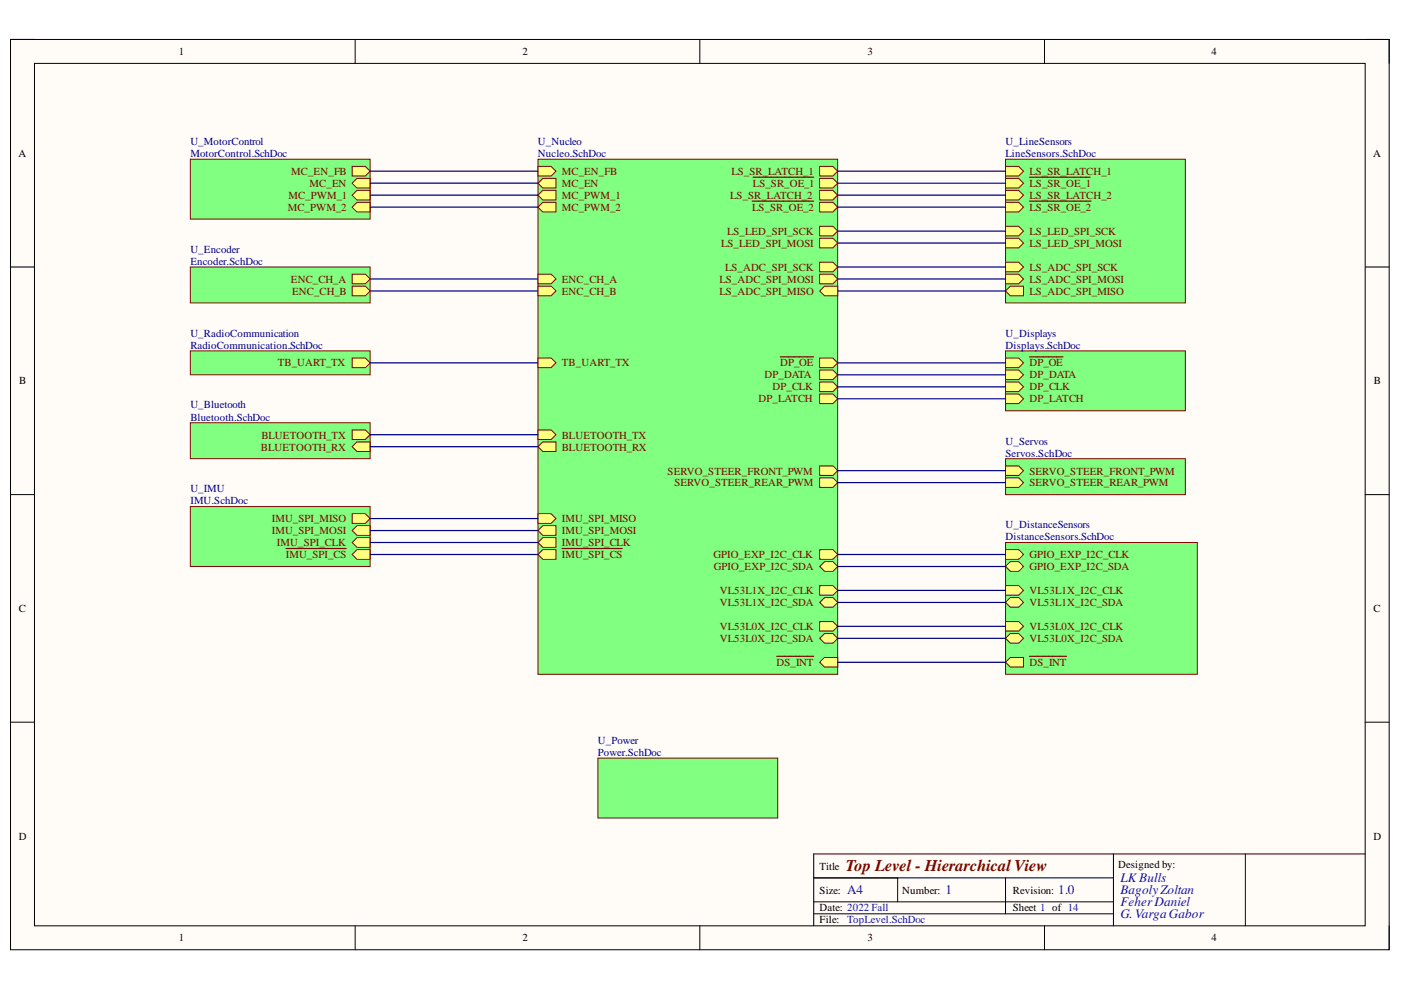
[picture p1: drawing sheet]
<svg xmlns="http://www.w3.org/2000/svg" width="297mm" height="210mm" viewBox="0 0 297 210" stroke-linecap="round" stroke-linejoin="round" font-family="sans-serif">
<path d="M2.2 8.4h292.3v193h-292.3z" fill-rule="evenodd" fill="#fffcf8"/>
<path d="M2.2 8.4h292.3v193h-292.3z" fill="none" stroke="#000" stroke-width=".21"/>
<path d="M7.3 13.4h282.1v182.9h-282.1z" fill-rule="evenodd" fill="#fffcf8"/>
<g fill="none" stroke="#000" stroke-width=".21">
<path d="M2.2 8.4h5.1M7.3 13.4h282.1v182.9h-282.1zM75.3 8.4v5M148.4 8.4v5M221.5 8.4v5M289.4 8.4h5.1v5M2.2 56.6h5.1M289.4 56.6h5.1M2.2 104.9h5.1M289.4 104.9h5.1M2.2 153.1h5.1M289.4 153.1h5.1"/>
<path d="M75.3 196.3v5.1M148.4 196.3v5.1M172.5 193.8h63.6M172.5 191.2h63.6M172.5 186.1h63.6M190.3 186.1v5.1M213.2 186.1v7.7M221.5 196.3v5.1M236.1 181.1v15.2M264 181.1v15.2M289.4 181.1h-116.9v15.2M294.5 196.3v5.1"/>
</g>
<path d="M114.1 33.8h63.5v109.2h-63.5z" fill-rule="evenodd" fill="#80ff80"/>
<path d="M114.1 33.8h63.5v109.2h-63.5z" fill="none" stroke="#800000" stroke-width=".21"/>
<path d="M173.8 35.3h2.8l1 1-1 1h-2.8z" fill-rule="evenodd" fill="#ffff80"/>
<path d="M173.8 35.3h2.8l1 1-1 1h-2.8z" fill="none" stroke="#800000" stroke-width=".21"/>
<path d="M173.8 40.4h2.8l1 1-1 1h-2.8z" fill-rule="evenodd" fill="#ffff80"/>
<path d="M173.8 40.4h2.8l1 1-1 1h-2.8z" fill="none" stroke="#800000" stroke-width=".21"/>
<path d="M173.8 78.5h2.8l1 1-1 1h-2.8z" fill-rule="evenodd" fill="#ffff80"/>
<path d="M173.8 78.5h2.8l1 1-1 1h-2.8z" fill="none" stroke="#800000" stroke-width=".21"/>
<path d="M173.8 81h2.8l1 1-1 1h-2.8z" fill-rule="evenodd" fill="#ffff80"/>
<path d="M173.8 81h2.8l1 1-1 1h-2.8z" fill="none" stroke="#800000" stroke-width=".21"/>
<path d="M173.8 83.5h2.8l1 1.1-1 1h-2.8z" fill-rule="evenodd" fill="#ffff80"/>
<path d="M173.8 83.5h2.8l1 1.1-1 1h-2.8z" fill="none" stroke="#800000" stroke-width=".21"/>
<path d="M114.1 75.9h2.8l1 1-1 1.1h-2.8z" fill-rule="evenodd" fill="#ffff80"/>
<path d="M114.1 75.9h2.8l1 1-1 1.1h-2.8z" fill="none" stroke="#800000" stroke-width=".21"/>
<path d="M114.1 60.7h2.8l1 1-1 1h-2.8z" fill-rule="evenodd" fill="#ffff80"/>
<path d="M114.1 60.7h2.8l1 1-1 1h-2.8z" fill="none" stroke="#800000" stroke-width=".21"/>
<path d="M114.1 58.1h2.8l1 1.1-1 1h-2.8z" fill-rule="evenodd" fill="#ffff80"/>
<path d="M114.1 58.1h2.8l1 1.1-1 1h-2.8z" fill="none" stroke="#800000" stroke-width=".21"/>
<path d="M114.1 35.3h2.8l1 1-1 1h-2.8z" fill-rule="evenodd" fill="#ffff80"/>
<path d="M114.1 35.3h2.8l1 1-1 1h-2.8z" fill="none" stroke="#800000" stroke-width=".21"/>
<path d="M114.1 38.8l1-1h2.8v2.1h-2.8z" fill-rule="evenodd" fill="#ffff80"/>
<path d="M114.1 38.8l1-1h2.8v2.1h-2.8z" fill="none" stroke="#800000" stroke-width=".21"/>
<path d="M115.1 40.4h2.8v2h-2.8l-1-1z" fill-rule="evenodd" fill="#ffff80"/>
<path d="M115.1 40.4h2.8v2h-2.8l-1-1z" fill="none" stroke="#800000" stroke-width=".21"/>
<path d="M114.1 43.9l1-1h2.8v2h-2.8z" fill-rule="evenodd" fill="#ffff80"/>
<path d="M114.1 43.9l1-1h2.8v2h-2.8z" fill="none" stroke="#800000" stroke-width=".21"/>
<path d="M173.8 98.8h2.8l1 1-1 1h-2.8z" fill-rule="evenodd" fill="#ffff80"/>
<path d="M173.8 98.8h2.8l1 1-1 1h-2.8z" fill="none" stroke="#800000" stroke-width=".21"/>
<path d="M173.8 101.3h2.8l1 1-1 1h-2.8z" fill-rule="evenodd" fill="#ffff80"/>
<path d="M173.8 101.3h2.8l1 1-1 1h-2.8z" fill="none" stroke="#800000" stroke-width=".21"/>
<path d="M114.1 91.2h2.8l1 1-1 1h-2.8z" fill-rule="evenodd" fill="#ffff80"/>
<path d="M114.1 91.2h2.8l1 1-1 1h-2.8z" fill="none" stroke="#800000" stroke-width=".21"/>
<path d="M114.1 94.7l1-1h2.8v2h-2.8z" fill-rule="evenodd" fill="#ffff80"/>
<path d="M114.1 94.7l1-1h2.8v2h-2.8z" fill="none" stroke="#800000" stroke-width=".21"/>
<path d="M114.1 108.9h2.8l1 1-1 1.1h-2.8z" fill-rule="evenodd" fill="#ffff80"/>
<path d="M114.1 108.9h2.8l1 1-1 1.1h-2.8z" fill="none" stroke="#800000" stroke-width=".21"/>
<path d="M115.1 111.5h2.8v2h-2.8l-1-1z" fill-rule="evenodd" fill="#ffff80"/>
<path d="M115.1 111.5h2.8v2h-2.8l-1-1z" fill="none" stroke="#800000" stroke-width=".21"/>
<path d="M114.1 115l1-1h2.8v2h-2.8z" fill-rule="evenodd" fill="#ffff80"/>
<path d="M114.1 115l1-1h2.8v2h-2.8z" fill="none" stroke="#800000" stroke-width=".21"/>
<path d="M173.8 50.5h2.8l1 1-1 1.1h-2.8z" fill-rule="evenodd" fill="#ffff80"/>
<path d="M173.8 50.5h2.8l1 1-1 1.1h-2.8z" fill="none" stroke="#800000" stroke-width=".21"/>
<path d="M173.8 48h2.8l1 1-1 1h-2.8z" fill-rule="evenodd" fill="#ffff80"/>
<path d="M173.8 48h2.8l1 1-1 1h-2.8z" fill="none" stroke="#800000" stroke-width=".21"/>
<path d="M173.8 58.1h2.8l1 1.1-1 1h-2.8z" fill-rule="evenodd" fill="#ffff80"/>
<path d="M173.8 58.1h2.8l1 1.1-1 1h-2.8z" fill="none" stroke="#800000" stroke-width=".21"/>
<path d="M173.8 61.7l1-1h2.8v2h-2.8z" fill-rule="evenodd" fill="#ffff80"/>
<path d="M173.8 61.7l1-1h2.8v2h-2.8z" fill="none" stroke="#800000" stroke-width=".21"/>
<path d="M173.8 55.6h2.8l1 1-1 1h-2.8z" fill-rule="evenodd" fill="#ffff80"/>
<path d="M173.8 55.6h2.8l1 1-1 1h-2.8z" fill="none" stroke="#800000" stroke-width=".21"/>
<path d="M114.1 117.6l1-1h2.8v2h-2.8z" fill-rule="evenodd" fill="#ffff80"/>
<path d="M114.1 117.6l1-1h2.8v2h-2.8z" fill="none" stroke="#800000" stroke-width=".21"/>
<path d="M119.1 116.3h12.8" fill="none" stroke="#800000" stroke-width=".25"/>
<path d="M173.8 75.9h2.8l1 1-1 1.1h-2.8z" fill-rule="evenodd" fill="#ffff80"/>
<path d="M173.8 75.9h2.8l1 1-1 1.1h-2.8z" fill="none" stroke="#800000" stroke-width=".21"/>
<path d="M165.4 75.7h7.1" fill="none" stroke="#800000" stroke-width=".25"/>
<path d="M173.8 37.8h2.8l1 1-1 1.1h-2.8z" fill-rule="evenodd" fill="#ffff80"/>
<path d="M173.8 37.8h2.8l1 1-1 1.1h-2.8z" fill="none" stroke="#800000" stroke-width=".21"/>
<path d="M159.7 37.6h12.8" fill="none" stroke="#800000" stroke-width=".25"/>
<path d="M173.8 42.9h2.8l1 1-1 1h-2.8z" fill-rule="evenodd" fill="#ffff80"/>
<path d="M173.8 42.9h2.8l1 1-1 1h-2.8z" fill="none" stroke="#800000" stroke-width=".21"/>
<path d="M159.5 42.6h13" fill="none" stroke="#800000" stroke-width=".25"/>
<path d="M173.8 140.4l1-1h2.8v2h-2.8z" fill-rule="evenodd" fill="#ffff80"/>
<path d="M173.8 140.4l1-1h2.8v2h-2.8z" fill="none" stroke="#800000" stroke-width=".21"/>
<path d="M164.7 139.2h7.8" fill="none" stroke="#800000" stroke-width=".25"/>
<path d="M173.8 124.2h2.8l1 1-1 1h-2.8z" fill-rule="evenodd" fill="#ffff80"/>
<path d="M173.8 124.2h2.8l1 1-1 1h-2.8z" fill="none" stroke="#800000" stroke-width=".21"/>
<path d="M174.8 126.7h1.8l1 1-1 1h-1.8l-1-1z" fill-rule="evenodd" fill="#ffff80"/>
<path d="M174.8 126.7h1.8l1 1-1 1h-1.8l-1-1z" fill="none" stroke="#800000" stroke-width=".21"/>
<path d="M173.8 131.8h2.8l1 1-1 1h-2.8z" fill-rule="evenodd" fill="#ffff80"/>
<path d="M173.8 131.8h2.8l1 1-1 1h-2.8z" fill="none" stroke="#800000" stroke-width=".21"/>
<path d="M173.8 135.3l1-1h1.8l1 1-1 1.1h-1.8z" fill-rule="evenodd" fill="#ffff80"/>
<path d="M173.8 135.3l1-1h1.8l1 1-1 1.1h-1.8z" fill="none" stroke="#800000" stroke-width=".21"/>
<path d="M173.8 116.6h2.8l1 1-1 1h-2.8z" fill-rule="evenodd" fill="#ffff80"/>
<path d="M173.8 116.6h2.8l1 1-1 1h-2.8z" fill="none" stroke="#800000" stroke-width=".21"/>
<path d="M174.8 119.1h1.8l1 1-1 1h-1.8l-1-1z" fill-rule="evenodd" fill="#ffff80"/>
<path d="M174.8 119.1h1.8l1 1-1 1h-1.8l-1-1z" fill="none" stroke="#800000" stroke-width=".21"/>
<path d="M213.2 33.8h38.1v30.4h-38.1z" fill-rule="evenodd" fill="#80ff80"/>
<path d="M213.2 33.8h38.1v30.4h-38.1z" fill="none" stroke="#800000" stroke-width=".21"/>
<path d="M213.2 50.5h2.8l1 1-1 1.1h-2.8z" fill-rule="evenodd" fill="#ffff80"/>
<path d="M213.2 50.5h2.8l1 1-1 1.1h-2.8z" fill="none" stroke="#800000" stroke-width=".21"/>
<path d="M213.2 37.8h2.8l1 1-1 1.1h-2.8z" fill-rule="evenodd" fill="#ffff80"/>
<path d="M213.2 37.8h2.8l1 1-1 1.1h-2.8z" fill="none" stroke="#800000" stroke-width=".21"/>
<path d="M218.3 37.6h12.8" fill="none" stroke="#800000" stroke-width=".25"/>
<path d="M213.2 35.3h2.8l1 1-1 1h-2.8z" fill-rule="evenodd" fill="#ffff80"/>
<path d="M213.2 35.3h2.8l1 1-1 1h-2.8z" fill="none" stroke="#800000" stroke-width=".21"/>
<path d="M213.2 48h2.8l1 1-1 1h-2.8z" fill-rule="evenodd" fill="#ffff80"/>
<path d="M213.2 48h2.8l1 1-1 1h-2.8z" fill="none" stroke="#800000" stroke-width=".21"/>
<path d="M213.2 40.4h2.8l1 1-1 1h-2.8z" fill-rule="evenodd" fill="#ffff80"/>
<path d="M213.2 40.4h2.8l1 1-1 1h-2.8z" fill="none" stroke="#800000" stroke-width=".21"/>
<path d="M213.2 58.1h2.8l1 1.1-1 1h-2.8z" fill-rule="evenodd" fill="#ffff80"/>
<path d="M213.2 58.1h2.8l1 1.1-1 1h-2.8z" fill="none" stroke="#800000" stroke-width=".21"/>
<path d="M213.2 61.7l1-1h2.8v2h-2.8z" fill-rule="evenodd" fill="#ffff80"/>
<path d="M213.2 61.7l1-1h2.8v2h-2.8z" fill="none" stroke="#800000" stroke-width=".21"/>
<path d="M213.2 55.6h2.8l1 1-1 1h-2.8z" fill-rule="evenodd" fill="#ffff80"/>
<path d="M213.2 55.6h2.8l1 1-1 1h-2.8z" fill="none" stroke="#800000" stroke-width=".21"/>
<path d="M213.2 42.9h2.8l1 1-1 1h-2.8z" fill-rule="evenodd" fill="#ffff80"/>
<path d="M213.2 42.9h2.8l1 1-1 1h-2.8z" fill="none" stroke="#800000" stroke-width=".21"/>
<path d="M218.3 42.6h13" fill="none" stroke="#800000" stroke-width=".25"/>
<path d="M213.2 74.4h38.1v12.7h-38.1z" fill-rule="evenodd" fill="#80ff80"/>
<path d="M213.2 74.4h38.1v12.7h-38.1z" fill="none" stroke="#800000" stroke-width=".21"/>
<path d="M213.2 75.9h2.8l1 1-1 1.1h-2.8z" fill-rule="evenodd" fill="#ffff80"/>
<path d="M213.2 75.9h2.8l1 1-1 1.1h-2.8z" fill="none" stroke="#800000" stroke-width=".21"/>
<path d="M218.3 75.7h7.1" fill="none" stroke="#800000" stroke-width=".25"/>
<path d="M213.2 78.5h2.8l1 1-1 1h-2.8z" fill-rule="evenodd" fill="#ffff80"/>
<path d="M213.2 78.5h2.8l1 1-1 1h-2.8z" fill="none" stroke="#800000" stroke-width=".21"/>
<path d="M213.2 81h2.8l1 1-1 1h-2.8z" fill-rule="evenodd" fill="#ffff80"/>
<path d="M213.2 81h2.8l1 1-1 1h-2.8z" fill="none" stroke="#800000" stroke-width=".21"/>
<path d="M213.2 83.5h2.8l1 1.1-1 1h-2.8z" fill-rule="evenodd" fill="#ffff80"/>
<path d="M213.2 83.5h2.8l1 1.1-1 1h-2.8z" fill="none" stroke="#800000" stroke-width=".21"/>
<path d="M126.8 160.7h38.1v12.7h-38.1z" fill-rule="evenodd" fill="#80ff80"/>
<path d="M126.8 160.7h38.1v12.7h-38.1z" fill="none" stroke="#800000" stroke-width=".21"/>
<path d="M213.2 97.3h38.1v7.6h-38.1z" fill-rule="evenodd" fill="#80ff80"/>
<path d="M213.2 97.3h38.1v7.6h-38.1z" fill="none" stroke="#800000" stroke-width=".21"/>
<path d="M213.2 98.8h2.8l1 1-1 1h-2.8z" fill-rule="evenodd" fill="#ffff80"/>
<path d="M213.2 98.8h2.8l1 1-1 1h-2.8z" fill="none" stroke="#800000" stroke-width=".21"/>
<path d="M213.2 101.3h2.8l1 1-1 1h-2.8z" fill-rule="evenodd" fill="#ffff80"/>
<path d="M213.2 101.3h2.8l1 1-1 1h-2.8z" fill="none" stroke="#800000" stroke-width=".21"/>
<path d="M213.2 115h40.7v28h-40.7z" fill-rule="evenodd" fill="#80ff80"/>
<path d="M213.2 115h40.7v28h-40.7z" fill="none" stroke="#800000" stroke-width=".21"/>
<path d="M213.2 140.4l1-1h2.8v2h-2.8z" fill-rule="evenodd" fill="#ffff80"/>
<path d="M213.2 140.4l1-1h2.8v2h-2.8z" fill="none" stroke="#800000" stroke-width=".21"/>
<path d="M218.3 139.2h7.8" fill="none" stroke="#800000" stroke-width=".25"/>
<path d="M213.2 124.2h2.8l1 1-1 1h-2.8z" fill-rule="evenodd" fill="#ffff80"/>
<path d="M213.2 124.2h2.8l1 1-1 1h-2.8z" fill="none" stroke="#800000" stroke-width=".21"/>
<path d="M214.2 126.7h1.8l1 1-1 1h-1.8l-1-1z" fill-rule="evenodd" fill="#ffff80"/>
<path d="M214.2 126.7h1.8l1 1-1 1h-1.8l-1-1z" fill="none" stroke="#800000" stroke-width=".21"/>
<path d="M213.2 131.8h2.8l1 1-1 1h-2.8z" fill-rule="evenodd" fill="#ffff80"/>
<path d="M213.2 131.8h2.8l1 1-1 1h-2.8z" fill="none" stroke="#800000" stroke-width=".21"/>
<path d="M213.2 135.3l1-1h1.8l1 1-1 1.1h-1.8z" fill-rule="evenodd" fill="#ffff80"/>
<path d="M213.2 135.3l1-1h1.8l1 1-1 1.1h-1.8z" fill="none" stroke="#800000" stroke-width=".21"/>
<path d="M213.2 116.6h2.8l1 1-1 1h-2.8z" fill-rule="evenodd" fill="#ffff80"/>
<path d="M213.2 116.6h2.8l1 1-1 1h-2.8z" fill="none" stroke="#800000" stroke-width=".21"/>
<path d="M214.2 119.1h1.8l1 1-1 1h-1.8l-1-1z" fill-rule="evenodd" fill="#ffff80"/>
<path d="M214.2 119.1h1.8l1 1-1 1h-1.8l-1-1z" fill="none" stroke="#800000" stroke-width=".21"/>
<path d="M40.4 33.8h38.1v12.7h-38.1z" fill-rule="evenodd" fill="#80ff80"/>
<path d="M40.4 33.8h38.1v12.7h-38.1z" fill="none" stroke="#800000" stroke-width=".21"/>
<path d="M74.7 35.3h2.8l1 1-1 1h-2.8z" fill-rule="evenodd" fill="#ffff80"/>
<path d="M74.7 35.3h2.8l1 1-1 1h-2.8z" fill="none" stroke="#800000" stroke-width=".21"/>
<path d="M74.7 38.8l1-1h2.8v2.1h-2.8z" fill-rule="evenodd" fill="#ffff80"/>
<path d="M74.7 38.8l1-1h2.8v2.1h-2.8z" fill="none" stroke="#800000" stroke-width=".21"/>
<path d="M75.7 40.4h2.8v2h-2.8l-1-1z" fill-rule="evenodd" fill="#ffff80"/>
<path d="M75.7 40.4h2.8v2h-2.8l-1-1z" fill="none" stroke="#800000" stroke-width=".21"/>
<path d="M74.7 43.9l1-1h2.8v2h-2.8z" fill-rule="evenodd" fill="#ffff80"/>
<path d="M74.7 43.9l1-1h2.8v2h-2.8z" fill="none" stroke="#800000" stroke-width=".21"/>
<path d="M40.4 56.6h38.1v7.6h-38.1z" fill-rule="evenodd" fill="#80ff80"/>
<path d="M40.4 56.6h38.1v7.6h-38.1z" fill="none" stroke="#800000" stroke-width=".21"/>
<path d="M74.7 60.7h2.8l1 1-1 1h-2.8z" fill-rule="evenodd" fill="#ffff80"/>
<path d="M74.7 60.7h2.8l1 1-1 1h-2.8z" fill="none" stroke="#800000" stroke-width=".21"/>
<path d="M74.7 58.1h2.8l1 1.1-1 1h-2.8z" fill-rule="evenodd" fill="#ffff80"/>
<path d="M74.7 58.1h2.8l1 1.1-1 1h-2.8z" fill="none" stroke="#800000" stroke-width=".21"/>
<path d="M40.4 74.4h38.1v5.1h-38.1z" fill-rule="evenodd" fill="#80ff80"/>
<path d="M40.4 74.4h38.1v5.1h-38.1z" fill="none" stroke="#800000" stroke-width=".21"/>
<path d="M74.7 75.9h2.8l1 1-1 1.1h-2.8z" fill-rule="evenodd" fill="#ffff80"/>
<path d="M74.7 75.9h2.8l1 1-1 1.1h-2.8z" fill="none" stroke="#800000" stroke-width=".21"/>
<path d="M40.4 89.6h38.1v7.7h-38.1z" fill-rule="evenodd" fill="#80ff80"/>
<path d="M40.4 89.6h38.1v7.7h-38.1z" fill="none" stroke="#800000" stroke-width=".21"/>
<path d="M74.7 91.2h2.8l1 1-1 1h-2.8z" fill-rule="evenodd" fill="#ffff80"/>
<path d="M74.7 91.2h2.8l1 1-1 1h-2.8z" fill="none" stroke="#800000" stroke-width=".21"/>
<path d="M74.7 94.7l1-1h2.8v2h-2.8z" fill-rule="evenodd" fill="#ffff80"/>
<path d="M74.7 94.7l1-1h2.8v2h-2.8z" fill="none" stroke="#800000" stroke-width=".21"/>
<path d="M40.4 107.4h38.1v12.7h-38.1z" fill-rule="evenodd" fill="#80ff80"/>
<path d="M40.4 107.4h38.1v12.7h-38.1z" fill="none" stroke="#800000" stroke-width=".21"/>
<path d="M74.7 108.9h2.8l1 1-1 1.1h-2.8z" fill-rule="evenodd" fill="#ffff80"/>
<path d="M74.7 108.9h2.8l1 1-1 1.1h-2.8z" fill="none" stroke="#800000" stroke-width=".21"/>
<path d="M75.7 111.5h2.8v2h-2.8l-1-1z" fill-rule="evenodd" fill="#ffff80"/>
<path d="M75.7 111.5h2.8v2h-2.8l-1-1z" fill="none" stroke="#800000" stroke-width=".21"/>
<path d="M74.7 115l1-1h2.8v2h-2.8z" fill-rule="evenodd" fill="#ffff80"/>
<path d="M74.7 115l1-1h2.8v2h-2.8z" fill="none" stroke="#800000" stroke-width=".21"/>
<path d="M74.7 117.6l1-1h2.8v2h-2.8z" fill-rule="evenodd" fill="#ffff80"/>
<path d="M74.7 117.6l1-1h2.8v2h-2.8z" fill="none" stroke="#800000" stroke-width=".21"/>
<path d="M60.6 116.3h12.8" fill="none" stroke="#800000" stroke-width=".25"/>
<g fill="none" stroke="#000080" stroke-width=".25">
<path d="M78.5 36.3h35.6M78.5 38.8h35.6M177.6 36.3h35.6M177.6 38.8h35.6M78.5 41.4h35.6M78.5 43.9h35.6M78.5 59.2h35.6M177.6 41.4h35.6M177.6 43.9h35.6M177.6 59.2h35.6M177.6 49h35.6M177.6 51.5h35.6"/>
<path d="M177.6 56.6h35.6M78.5 61.7h35.6M78.5 76.9h35.6M177.6 61.7h35.6M177.6 76.9h35.6M177.6 79.5h35.6M78.5 92.2h35.6M78.5 94.7h35.6M177.6 82h35.6M177.6 84.6h35.6M177.6 99.8h35.6M78.5 109.9h35.6"/>
<path d="M78.5 112.5h35.6M78.5 115h35.6M78.5 117.6h35.6M177.6 117.6h35.6M177.6 102.3h35.6M177.6 120.1h35.6M177.6 125.2h35.6M177.6 127.7h35.6M177.6 132.8h35.6M177.6 135.3h35.6M177.6 140.4h35.6"/>
</g>
<text font-size="3.5" fill="#800000" x="179.4" y="184.6">TopLevel - Hierarchical View</text>
<g font-size="2.8" fill="#00f">
<text x="179.6" y="189.6">A4</text>
<text x="200.4" y="189.6">1</text>
<text x="224.4" y="189.6">1.0</text>
<text x="237.6" y="187.1">LKBulls</text>
<text x="237.6" y="189.6">BagolyZoltan</text>
<text x="237.6" y="192.2">FeherDaniel</text>
<text x="237.6" y="194.7">G. VargaGabor</text>
</g>
<g font-size="2.3">
<text x="37.9" y="11.7">1</text>
<text x="110.7" y="11.7">2</text>
<text x="183.9" y="11.7">3</text>
<text x="256.9" y="11.7">4</text>
<text x="3.9" y="33.3">A</text>
<text x="291.1" y="33.3">A</text>
<text x="4.1" y="81.5">B</text>
<text x="291.3" y="81.5">B</text>
<text x="4" y="129.8">C</text>
<text x="291.2" y="129.8">C</text>
<text x="4" y="178">D</text>
<text x="291.2" y="178">D</text>
<text x="173.8" y="184.4">Title</text>
<text x="237.1" y="184.1">Designed by:</text>
<text x="173.8" y="189.4">Size:</text>
<text x="191.3" y="189.4">Number:</text>
<text x="214.7" y="189.4">Revision:</text>
<text x="173.8" y="193.3">Date: 2022 Fall</text>
<text x="173.8" y="195.8">File:</text>
<text x="214.7" y="193.3">Sheet 1 of 14</text>
<text x="37.9" y="199.6">1</text>
<text x="110.7" y="199.6">2</text>
<text x="183.9" y="199.6">3</text>
<text x="256.9" y="199.6">4</text>
</g>
<g font-size="2.3" fill="#000080">
<text x="40.4" y="30.8">U_MotorControl</text>
<text x="40.4" y="33.3">MotorControl.SchDoc</text>
<text x="114" y="30.8">U_Nucleo</text>
<text x="114" y="33.3">Nucleo.SchDoc</text>
<text x="213.2" y="30.8">U_LineSensors</text>
<text x="213.2" y="33.3">LineSensors.SchDoc</text>
<text x="40.4" y="53.6">U_Encoder</text>
<text x="40.4" y="56.1">Encoder.SchDoc</text>
<text x="40.4" y="71.4">U_RadioCommunication</text>
<text x="213.2" y="71.4">U_Displays</text>
<text x="40.4" y="73.9">RadioCommunication.SchDoc</text>
<text x="213.2" y="73.9">Displays.SchDoc</text>
<text x="40.4" y="86.6">U_Bluetooth</text>
<text x="40.4" y="89.2">Bluetooth.SchDoc</text>
<text x="213.2" y="94.3">U_Servos</text>
<text x="213.2" y="96.8">Servos.SchDoc</text>
<text x="40.4" y="104.4">U_IMU</text>
<text x="40.4" y="106.9">IMU.SchDoc</text>
<text x="213.2" y="112">U_DistanceSensors</text>
<text x="213.2" y="114.6">DistanceSensors.SchDoc</text>
<text x="126.7" y="157.7">U_Power</text>
<text x="126.7" y="160.3">Power.SchDoc</text>
</g>
<g font-size="2.3" fill="#800000">
<text x="61.8" y="37.1">MC_EN_FB</text>
<text x="65.7" y="39.7">MC_EN</text>
<text x="119.1" y="37.1">MC_EN_FB</text>
<text x="119.1" y="39.7">MC_EN</text>
<text x="155.1" y="37.1">LS_SR_LATCH_1</text>
<text x="159.6" y="39.7">LS_SR_OE_1</text>
<text x="218.3" y="39.7">LS_SR_OE_1</text>
<text x="218.3" y="37.1">LS_SR_LATCH_1</text>
<text x="61" y="44.7">MC_PWM_2</text>
<text x="61.2" y="42.2">MC_PWM_1</text>
<text x="119.1" y="42.2">MC_PWM_1</text>
<text x="119.1" y="44.7">MC_PWM_2</text>
<text x="154.8" y="42.2">LS_SR_LATCH_2</text>
<text x="159.5" y="44.7">LS_SR_OE_2</text>
<text x="218.3" y="42.2">LS_SR_LATCH_2</text>
<text x="218.3" y="44.7">LS_SR_OE_2</text>
<text x="152.9" y="52.3">LS_LED_SPI_MOSI</text>
<text x="154.2" y="49.8">LS_LED_SPI_SCK</text>
<text x="218.3" y="52.3">LS_LED_SPI_MOSI</text>
<text x="218.3" y="49.8">LS_LED_SPI_SCK</text>
<text x="61.7" y="59.9">ENC_CH_A</text>
<text x="119.1" y="59.9">ENC_CH_A</text>
<text x="152.5" y="59.9">LS_ADC_SPI_MOSI</text>
<text x="153.7" y="57.4">LS_ADC_SPI_SCK</text>
<text x="218.3" y="59.9">LS_ADC_SPI_MOSI</text>
<text x="218.3" y="57.4">LS_ADC_SPI_SCK</text>
<text x="61.9" y="62.5">ENC_CH_B</text>
<text x="119.1" y="62.5">ENC_CH_B</text>
<text x="152.5" y="62.5">LS_ADC_SPI_MISO</text>
<text x="218.3" y="62.5">LS_ADC_SPI_MISO</text>
<text x="58.9" y="77.7">TB_UART_TX</text>
<text x="119.1" y="77.7">TB_UART_TX</text>
<text x="165.4" y="77.7">DP_OE</text>
<text x="218.3" y="77.7">DP_OE</text>
<text x="162.1" y="80.2">DP_DATA</text>
<text x="163.8" y="82.8">DP_CLK</text>
<text x="218.3" y="80.2">DP_DATA</text>
<text x="218.3" y="82.8">DP_CLK</text>
<text x="160.8" y="85.3">DP_LATCH</text>
<text x="218.3" y="85.3">DP_LATCH</text>
<text x="55.3" y="95.5">BLUETOOTH_RX</text>
<text x="55.4" y="93">BLUETOOTH_TX</text>
<text x="119.1" y="93">BLUETOOTH_TX</text>
<text x="119.1" y="95.5">BLUETOOTH_RX</text>
<text x="141.5" y="100.6">SERVO_STEER_FRONT_PWM</text>
<text x="218.3" y="100.6">SERVO_STEER_FRONT_PWM</text>
<text x="143" y="103.1">SERVO_STEER_REAR_PWM</text>
<text x="218.3" y="103.1">SERVO_STEER_REAR_PWM</text>
<text x="57.6" y="110.7">IMU_SPI_MISO</text>
<text x="57.6" y="113.3">IMU_SPI_MOSI</text>
<text x="119.1" y="110.7">IMU_SPI_MISO</text>
<text x="119.1" y="113.3">IMU_SPI_MOSI</text>
<text x="58.7" y="115.8">IMU_SPI_CLK</text>
<text x="60.6" y="118.4">IMU_SPI_CS</text>
<text x="119.1" y="115.8">IMU_SPI_CLK</text>
<text x="119.1" y="118.4">IMU_SPI_CS</text>
<text x="151.3" y="118.4">GPIO_EXP_I2C_CLK</text>
<text x="218.3" y="118.4">GPIO_EXP_I2C_CLK</text>
<text x="151.4" y="120.9">GPIO_EXP_I2C_SDA</text>
<text x="152.6" y="126">VL53L1X_I2C_CLK</text>
<text x="218.3" y="126">VL53L1X_I2C_CLK</text>
<text x="218.3" y="120.9">GPIO_EXP_I2C_SDA</text>
<text x="152.6" y="128.5">VL53L1X_I2C_SDA</text>
<text x="218.3" y="128.5">VL53L1X_I2C_SDA</text>
<text x="152.6" y="133.6">VL53L0X_I2C_CLK</text>
<text x="152.6" y="136.1">VL53L0X_I2C_SDA</text>
<text x="218.3" y="133.6">VL53L0X_I2C_CLK</text>
<text x="218.3" y="136.1">VL53L0X_I2C_SDA</text>
<text x="164.6" y="141.2">DS_INT</text>
<text x="218.3" y="141.2">DS_INT</text>
</g>
<text font-size="2.3" fill="#00f" x="179.6" y="195.8">TopLevel.SchDoc</text>
</svg>
